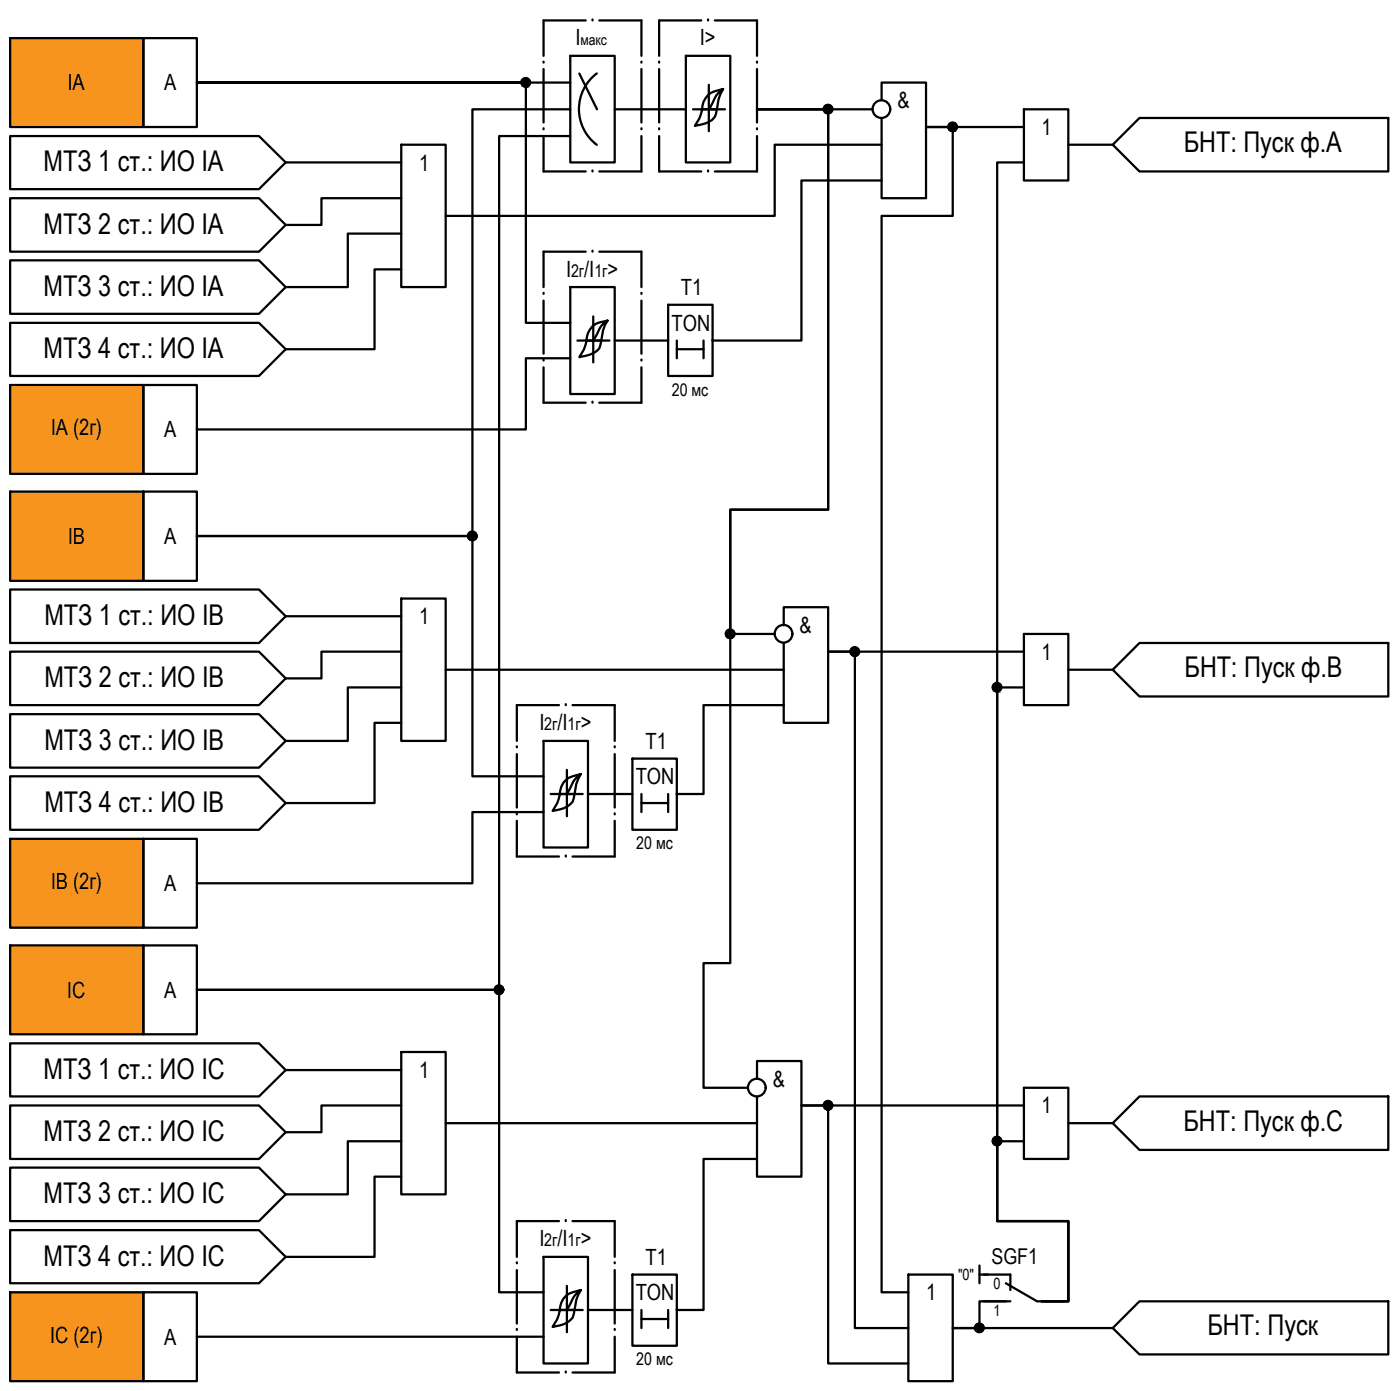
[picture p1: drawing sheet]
<svg xmlns="http://www.w3.org/2000/svg" width="157mm" height="156mm" viewBox="0 0 157 156" stroke-linecap="round" stroke-linejoin="round" font-family="sans-serif">
<g fill="none" stroke="#000" stroke-width=".25">
<path d="M61.1 14.5h.1M61.1 7h.1M61.1 7.8v6M61.1 15.3v4h4.8M65.9 2.3h-4.8v4M66.6 2.3h.1M66.6 19.3h.1M67.4 2.3h4.7v4M72.1 14.5h.1M72.1 7h.1M72.1 7.8v6M72.1 15.3v4h-4.7"/>
<path d="M74.1 14.5h.1M74.1 7h.1M74.1 7.8v6M74.1 15.3v4h4.8M78.9 2.3h-4.8v4M79.6 2.3h.1M79.6 19.3h.1M80.4 2.3h4.7v4M85.1 14.5h.1M85.1 7h.1M85.1 7.8v6M85.1 15.3v4h-4.7"/>
<path d="M61.1 33h.1M61.1 33.8v6M65.9 28.3h-4.8v4M66.6 28.3h.1M67.4 28.3h4.7v4M72.1 33h.1M72.1 33.8v6M61.1 40.5h.1M61.1 41.3v4h4.8M66.6 45.3h.1M72.1 40.5h.1M72.1 41.3v4h-4.7"/>
<path d="M62.9 79.3h-4.8v4M63.6 79.3h.1M64.4 79.3h4.7v4M58.1 91.5h.1M58.1 84h.1M58.1 84.8v6M58.1 92.3v4h4.8M63.6 96.3h.1M69.1 91.5h.1M69.1 84h.1M69.1 84.8v6M69.1 92.3v4h-4.7"/>
<path d="M62.9 137.3h-4.8v4M63.6 137.3h.1M64.4 137.3h4.7v4M58.1 149.5h.1M58.1 142h.1M58.1 142.8v6M58.1 150.3v4h4.8M63.6 154.3h.1M69.1 149.5h.1M69.1 142h.1M69.1 142.8v6M69.1 150.3v4h-4.7"/>
<path d="M110.6 143.3h3v1.7M110.6 146.3h3M113.1 144.2l3.5 2.1h3"/>
</g>
<!-- layer: 0 -->
<g fill="#000" stroke="#000" stroke-width=".11">
<path d="M59 9.7h.3zM59.1 8.8h.1zM92.8 11.9h.7zM93 12.8h.3zM93 11.8h.2zM107 14.7h.3zM107.1 13.8h.1zM53 59.8h.2zM81.7 71.6h.8zM82 71.8h.3zM82.1 70.8l.1-.1zM95.8 73.6h.7z"/>
<path d="M95.8 72.9h.7zM96 73.8h.3zM96.1 72.8h.1zM112 77.7h.3zM112.1 76.8h.1zM56 111.8h.3zM56 110.8h.2zM93 124.8h.3zM93 123.8h.2zM112 128.7h.3zM112.1 127.8h.1zM109.9 149.7h.5z"/>
<path d="M109.9 148.8h.5zM110 149.7h.2zM110.1 148.8h.1z"/>
<path d="M59 9.7l.2 .1zM59.1 9.8h.1z"/>
<path d="M59.1 8.8h.2zM59 8.8h.3z"/>
<path d="M59 8.8h.3zM59 8.8h.3z"/>
<path d="M59 8.8h.3zM58.9 8.8h.4z"/>
<path d="M59 9.7h.3zM59 9.7h.3z"/>
<path d="M58.9 8.8l.5 .1zM58.9 8.8l.5 .1z"/>
<path d="M58.9 9.7h.4zM58.9 9.7h.4z"/>
<path d="M58.9 8.9h.5zM58.8 8.9h.6z"/>
<path d="M58.9 9.7h.5zM58.9 9.7h.4z"/>
<path d="M58.8 8.9h.7zM58.8 8.9h.7z"/>
<path d="M58.8 9.7h.6zM58.8 9.7h.6z"/>
<path d="M58.8 8.9h.7zM58.8 8.9h.7z"/>
<path d="M58.8 8.9l.7 .1zM58.8 8.9l.7 .1z"/>
<path d="M58.8 9.6l.7 .1zM58.8 9.6l.7 .1z"/>
<path d="M58.8 9.7h.7zM58.8 9.7h.6z"/>
<path d="M58.8 9h.8zM58.7 9h.9z"/>
<path d="M58.8 9.6h.7zM58.8 9.6h.7z"/>
<path d="M58.7 9h.9zM58.7 9h.9z"/>
<path d="M58.7 9l.9 .1zM58.7 9l.9 .1z"/>
<path d="M58.7 9.5h.9zM58.7 9.5h.9z"/>
<path d="M58.7 9.5h.9zM58.7 9.5l.8 .1z"/>
<path d="M58.7 9.1l.9 .1v-.1zM58.7 9.1l.9 .1h-.9z"/>
<path d="M58.7 9.2h.9zM58.7 9.2h.9z"/>
<path d="M58.6 9.2h1zM58.6 9.2h1z"/>
<path d="M58.6 9.4h1zM58.6 9.4h1z"/>
<path d="M58.7 9.4l.9 .1zM58.7 9.4l.9 .1z"/>
<path d="M58.7 9.5h.9zM58.7 9.5h.9z"/>
<path d="M58.6 9.2l1 .1zM58.6 9.2l1 .1z"/>
<path d="M58.6 9.3h1zM58.6 9.3h1z"/>
<path d="M58.6 9.3h1zM58.6 9.3l1 .1z"/>
<path d="M93 12.8h.2zM93 12.8h.2z"/>
<path d="M93 11.8h.3zM93 11.8h.3z"/>
<path d="M93 11.8h.3zM93 11.8h.3z"/>
<path d="M93 11.8h.3zM92.9 11.8h.4z"/>
<path d="M93 12.8h.3zM93 12.8h.3z"/>
<path d="M92.9 11.8h.5zM92.9 11.8h.5z"/>
<path d="M92.9 12.7h.4zM92.9 12.7l.4 .1z"/>
<path d="M92.9 11.8l.5 .1zM92.9 11.8l.5 .1z"/>
<path d="M92.9 12.7h.5zM92.9 12.7h.4z"/>
<path d="M92.8 11.9h.7zM92.8 11.9h.7z"/>
<path d="M92.8 12.7h.6zM92.8 12.7h.6z"/>
<path d="M92.8 11.9h.7zM92.8 11.9h.7zM92.7 11.9h.8z"/>
<path d="M92.8 12.7h.7zM92.8 12.7h.6z"/>
<path d="M92.7 11.9l.9 .1zM92.7 11.9l.9 .1z"/>
<path d="M92.7 12.6h.8zM92.7 12.6h.8z"/>
<path d="M92.8 12.6h.7zM92.8 12.6l.7 .1z"/>
<path d="M92.7 12h.9zM92.7 12h.9z"/>
<path d="M92.7 12l.9 .1zM92.7 12l.9 .1z"/>
<path d="M92.7 12.5h.9zM92.7 12.5h.9z"/>
<path d="M92.7 12.5h.9zM92.7 12.5l.8 .1z"/>
<path d="M92.7 12.1h.9zM92.7 12.1h.9z"/>
<path d="M92.7 12.1l.9 .1zM92.7 12.1l.9 .1z"/>
<path d="M92.7 12.4l.9 .1zM92.7 12.4l.9 .1z"/>
<path d="M92.7 12.5h.9zM92.7 12.5h.9z"/>
<path d="M92.6 12.2h1zM92.6 12.2h1h-1z"/>
<path d="M92.6 12.2l1 .1zM92.6 12.2l1 .1z"/>
<path d="M92.6 12.3h1zM92.6 12.3h1z"/>
<path d="M92.6 12.3l1 .1zM92.6 12.3l1 .1z"/>
<path d="M92.6 12.4h1zM92.6 12.4h1z"/>
<path d="M107 14.7l.2 .1zM107.1 14.8h.1z"/>
<path d="M107.1 13.8h.2zM107 13.8h.3z"/>
<path d="M107 13.8h.3zM107 13.8h.3z"/>
<path d="M107 13.8h.4zM106.9 13.8h.5z"/>
<path d="M106.9 13.8l.5 .1zM106.9 13.8l.5 .1z"/>
<path d="M106.9 14.7h.5zM106.9 14.7h.4zM107 14.7h.3z"/>
<path d="M106.9 13.9h.5zM106.8 13.9h.6z"/>
<path d="M106.9 14.7h.5zM106.9 14.7h.5z"/>
<path d="M106.8 13.9h.6zM106.8 13.9h.6z"/>
<path d="M106.8 13.9h.7zM106.8 13.9h.7z"/>
<path d="M106.8 14.7h.6zM106.8 14.7h.6z"/>
<path d="M106.8 14.7h.6zM106.8 14.7h.6z"/>
<path d="M106.8 13.9l.7 .1zM106.8 13.9l.7 .1z"/>
<path d="M106.8 14.6h.7zM106.8 14.6l.6 .1z"/>
<path d="M106.7 14h.9zM106.7 14h.9z"/>
<path d="M106.7 14.6h.8zM106.7 14.6h.8z"/>
<path d="M106.7 14l.9 .1zM106.7 14l.9 .1z"/>
<path d="M106.7 14.1h.9zM106.7 14.1h.9z"/>
<path d="M106.7 14.5h.9zM106.7 14.5h.9z"/>
<path d="M106.7 14.5h.9zM106.7 14.5l.8 .1z"/>
<path d="M106.7 14.1h.9zM106.7 14.1h.9z"/>
<path d="M106.6 14.1l1 .1zM106.6 14.1l1 .1z"/>
<path d="M106.6 14.2h1zM106.6 14.2h1z"/>
<path d="M106.6 14.2l1.1 .1zM106.6 14.2l1.1 .1z"/>
<path d="M106.6 14.3l1 .1zM106.6 14.3l1 .1z"/>
<path d="M106.6 14.4h1zM106.6 14.4h1z"/>
<path d="M106.6 14.4h1zM106.6 14.4h1z"/>
<path d="M106.7 14.4h.9zM106.7 14.4l.9 .1z"/>
<path d="M106.6 14.3h1.1zM106.6 14.3h1z"/>
<path d="M53 59.8h.3zM53 59.8h.3z"/>
<path d="M53 59.8h.3zM53 59.8h.3z"/>
<path d="M53 59.8h.3zM53 59.8h.3z"/>
<path d="M52.9 59.8h.5zM52.9 59.8h.5z"/>
<path d="M52.9 59.8l.5 .1zM52.9 59.8l.5 .1z"/>
<path d="M52.8 59.9h.7zM52.8 59.9h.7z"/>
<path d="M52.8 59.9h.7zM52.8 59.9h.7z"/>
<path d="M52.8 59.9l.7 .1zM52.8 59.9l.7 .1z"/>
<path d="M52.7 60h.8zM52.7 60h.8z"/>
<path d="M52.7 60h.9zM52.7 60h.9z"/>
<path d="M53 60.8h.2zM53 60.8h.2zM53 60.8h.3z"/>
<path d="M53 60.8h.3zM53 60.8h.3z"/>
<path d="M52.9 60.7h.4zM52.9 60.7l.4 .1z"/>
<path d="M52.9 60.7h.5zM52.9 60.7h.4z"/>
<path d="M52.8 60.7h.6zM52.8 60.7h.6z"/>
<path d="M52.8 60.6h.7zM52.8 60.6h.7z"/>
<path d="M52.8 60.6h.7zM52.8 60.6l.6 .1z"/>
<path d="M52.7 60.6h.8zM52.7 60.6h.8z"/>
<path d="M52.7 60.5h.8zM52.7 60.5l.8 .1z"/>
<path d="M52.7 60l.9 .1zM52.7 60l.9 .1z"/>
<path d="M52.7 60.1h.9zM52.7 60.1h.9z"/>
<path d="M52.7 60.1l.9 .1zM52.7 60.1l.9 .1z"/>
<path d="M52.7 60.4l.9 .1zM52.7 60.4l.9 .1z"/>
<path d="M52.7 60.5h.9zM52.7 60.5h.9z"/>
<path d="M52.7 60.5h.9zM52.7 60.5h.8z"/>
<path d="M52.7 60.2h.9zM52.7 60.2h.9z"/>
<path d="M52.6 60.2l1 .1zM52.6 60.2l1 .1z"/>
<path d="M52.6 60.3h1zM52.6 60.3h1h-1z"/>
<path d="M52.6 60.3l1 .1zM52.6 60.3l1 .1z"/>
<path d="M52.7 60.4h.9zM52.7 60.4h.9z"/>
<path d="M82.1 70.8h.2zM82 70.8h.3z"/>
<path d="M82.1 71.8h.1zM82 71.8h.2z"/>
<path d="M82 70.8h.3zM82 70.8h.3z"/>
<path d="M82 70.8h.3zM82 70.8h.3z"/>
<path d="M82 71.7h.3zM82 71.7l.3 .1z"/>
<path d="M81.9 70.8h.5zM81.9 70.8h.5z"/>
<path d="M81.9 71.7h.4zM81.9 71.7h.4z"/>
<path d="M81.9 70.8l.5 .1zM81.9 70.8l.5 .1z"/>
<path d="M81.9 71.7h.5zM81.9 71.7h.4z"/>
<path d="M81.8 70.9h.7zM81.8 70.9h.7z"/>
<path d="M81.8 71.7h.6zM81.8 71.7h.6z"/>
<path d="M81.8 70.9h.7zM81.8 70.9h.7z"/>
<path d="M81.8 71.6h.7zM81.8 71.6l.6 .1z"/>
<path d="M81.8 70.9l.7 .1zM81.8 70.9l.7 .1z"/>
<path d="M81.7 71h.8zM81.7 71h.8z"/>
<path d="M81.8 71.6h.7zM81.8 71.6h.7z"/>
<path d="M81.7 71h.9zM81.7 71h.9z"/>
<path d="M81.7 71.6h.8zM81.7 71.6h.8zM81.7 71.6h.8z"/>
<path d="M81.7 71l.9 .1zM81.7 71.1h.9z"/>
<path d="M81.7 71.1h.9zM81.7 71.1h.9z"/>
<path d="M81.7 71.1l.9 .1zM81.7 71.1l.9 .1z"/>
<path d="M81.7 71.4l.9 .1zM81.7 71.4l.9 .1z"/>
<path d="M81.7 71.5h.9zM81.7 71.5h.9z"/>
<path d="M81.7 71.5h.9zM81.7 71.5l.8 .1z"/>
<path d="M81.7 71.2h.9zM81.7 71.2h.9z"/>
<path d="M81.6 71.2l1 .1zM81.6 71.2l1 .1z"/>
<path d="M81.6 71.3h1zM81.6 71.3h1z"/>
<path d="M81.6 71.3h1zM81.6 71.3h1z"/>
<path d="M81.7 71.3l.9 .1v-.1zM81.7 71.3l.9 .1h-.9z"/>
<path d="M96 73.8h.2zM96.1 73.8h.1z"/>
<path d="M96.1 72.8h.2zM96 72.8h.3z"/>
<path d="M96 72.8h.3zM96 72.8h.3z"/>
<path d="M96 72.8h.3zM96 72.8h.3z"/>
<path d="M96 73.8h.3zM96 73.8h.3z"/>
<path d="M95.9 72.8h.5zM95.9 72.8h.5z"/>
<path d="M95.9 73.7h.4zM95.9 73.7l.4 .1z"/>
<path d="M95.9 72.8l.5 .1zM95.9 72.8l.5 .1z"/>
<path d="M95.9 73.7h.5zM95.9 73.7h.4z"/>
<path d="M95.8 72.9h.7zM95.8 72.9h.7zM95.8 72.9h.7z"/>
<path d="M95.8 73.7h.6zM95.8 73.7h.6z"/>
<path d="M95.8 72.9l.7 .1zM95.8 72.9l.7 .1z"/>
<path d="M95.8 73.6h.7zM95.8 73.6l.6 .1z"/>
<path d="M95.8 73h.8zM95.8 73h.8z"/>
<path d="M95.8 73.6h.7zM95.8 73.6h.7zM95.8 73.6h.7z"/>
<path d="M95.7 73h.9zM95.7 73h.9z"/>
<path d="M95.7 73l.9 .1zM95.7 73l.9 .1z"/>
<path d="M95.7 73.5h.9zM95.7 73.5h.9z"/>
<path d="M95.7 73.5h.9zM95.7 73.5l.8 .1z"/>
<path d="M95.7 73.1h.9zM95.7 73.1h.9z"/>
<path d="M95.7 73.1l.9 .1zM95.6 73.2h1z"/>
<path d="M95.6 73.2h1zM95.6 73.2h1z"/>
<path d="M95.6 73.4h1zM95.6 73.4h1z"/>
<path d="M95.7 73.4l.9 .1zM95.7 73.4l.9 .1z"/>
<path d="M95.7 73.5h.9zM95.7 73.5h.9z"/>
<path d="M95.6 73.2h1zM95.6 73.2h1z"/>
<path d="M95.6 73.2l1 .1v-.1zM95.6 73.2l1 .1h-1z"/>
<path d="M95.6 73.3h1zM95.6 73.3l1 .1z"/>
<path d="M112 77.7l.2 .1zM112.1 77.8h.1z"/>
<path d="M112.1 76.8h.2zM112 76.8h.3z"/>
<path d="M112 76.8h.3zM112 76.8h.3z"/>
<path d="M112 76.8h.3zM111.9 76.8h.4z"/>
<path d="M112 77.7h.3zM112 77.7h.3z"/>
<path d="M111.9 76.8h.5zM111.9 76.8h.5z"/>
<path d="M111.9 77.7h.4zM111.9 77.7h.4z"/>
<path d="M111.9 76.8h.5zM111.8 76.8h.6z"/>
<path d="M111.9 77.7h.5zM111.9 77.7h.4z"/>
<path d="M111.8 76.8l.6 .1zM111.8 76.8l.6 .1z"/>
<path d="M111.8 76.9h.7zM111.8 76.9h.7z"/>
<path d="M111.8 77.6l.6 .1zM111.8 77.6l.6 .1z"/>
<path d="M111.8 77.7h.6zM111.8 77.7h.6z"/>
<path d="M111.8 76.9l.7 .1zM111.8 76.9l.7 .1z"/>
<path d="M111.8 77.6h.7zM111.8 77.6h.6z"/>
<path d="M111.8 77h.8zM111.8 77h.8z"/>
<path d="M111.8 77.6h.7zM111.8 77.6h.7z"/>
<path d="M111.7 77l.9 .1zM111.7 77l.9 .1z"/>
<path d="M111.7 77.1h.9zM111.7 77.1h.9z"/>
<path d="M111.7 77.5h.9zM111.7 77.5h.9z"/>
<path d="M111.7 77.5h.9zM111.7 77.5l.8 .1z"/>
<path d="M111.7 77.1h.9zM111.7 77.1h.9z"/>
<path d="M111.7 77.1l.9 .1zM111.7 77.1l.9 .1z"/>
<path d="M111.6 77.2h1zM111.6 77.2h1z"/>
<path d="M111.6 77.4h1zM111.6 77.4h1z"/>
<path d="M111.7 77.4h.9zM111.7 77.4h.9z"/>
<path d="M111.7 77.4h.9zM111.7 77.4l.9 .1z"/>
<path d="M111.6 77.2l1 .1zM111.6 77.2l1 .1z"/>
<path d="M111.6 77.3h1zM111.6 77.3h1z"/>
<path d="M111.6 77.3h1zM111.6 77.3l1 .1z"/>
<path d="M56 110.8h.3zM56 110.8h.3z"/>
<path d="M56 111.8h.2zM56 111.8h.2z"/>
<path d="M56 110.8h.3zM56 110.8h.3z"/>
<path d="M56 110.8h.3zM55.9 110.8h.4z"/>
<path d="M56 111.7h.3zM56 111.7l.3 .1z"/>
<path d="M55.9 110.8h.5zM55.9 110.8h.5z"/>
<path d="M55.9 111.7h.4zM55.9 111.7h.4z"/>
<path d="M55.9 110.8h.5zM55.8 110.8h.6z"/>
<path d="M55.9 111.7h.5zM55.9 111.7h.4z"/>
<path d="M55.8 110.8l.7 .1zM55.8 110.8l.7 .1z"/>
<path d="M55.8 111.7h.6zM55.8 111.7h.6z"/>
<path d="M55.8 110.9h.7zM55.8 110.9h.7z"/>
<path d="M55.8 111.6h.7zM55.8 111.6l.6 .1z"/>
<path d="M55.8 110.9l.7 .1zM55.8 110.9l.7 .1z"/>
<path d="M55.8 111h.8zM55.8 111h.8z"/>
<path d="M55.8 111.6h.7zM55.8 111.6h.7z"/>
<path d="M55.8 111.6h.7zM55.8 111.6h.7z"/>
<path d="M55.7 111l.9 .1zM55.7 111l.9 .1z"/>
<path d="M55.7 111.1h.9zM55.7 111.1h.9z"/>
<path d="M55.7 111.5h.9zM55.7 111.5h.9z"/>
<path d="M55.7 111.5h.9zM55.7 111.5l.8 .1z"/>
<path d="M55.7 111.1h.9zM55.7 111.1h.9z"/>
<path d="M55.7 111.1l.9 .1zM55.7 111.1l.9 .1z"/>
<path d="M55.7 111.4h.9zM55.7 111.4h.9z"/>
<path d="M55.7 111.4h.9zM55.7 111.4l.9 .1z"/>
<path d="M55.6 111.2h1zM55.6 111.2h1z"/>
<path d="M55.6 111.2l1 .1zM55.6 111.2l1 .1z"/>
<path d="M55.6 111.3h1zM55.6 111.3h1z"/>
<path d="M55.6 111.3h1zM55.6 111.3h1z"/>
<path d="M55.6 111.3h1zM55.6 111.3l1 .1z"/>
<path d="M93 123.8h.3zM93 123.8h.3z"/>
<path d="M93 124.8h.2zM93 124.8h.2z"/>
<path d="M93 123.8h.3zM93 123.8h.3z"/>
<path d="M93 123.8h.3zM92.9 123.8h.4z"/>
<path d="M93 124.7h.3zM93 124.7l.3 .1z"/>
<path d="M92.9 123.8h.5zM92.9 123.8h.5z"/>
<path d="M92.9 124.7h.4zM92.9 124.7h.4z"/>
<path d="M92.9 123.8h.5zM92.8 123.8h.6z"/>
<path d="M92.9 124.7h.5zM92.9 124.7h.4z"/>
<path d="M92.8 123.8l.7 .1zM92.8 123.8l.7 .1z"/>
<path d="M92.8 124.7h.6zM92.8 124.7h.6z"/>
<path d="M92.8 123.9h.7zM92.8 123.9h.7z"/>
<path d="M92.8 124.6h.7zM92.8 124.6l.6 .1z"/>
<path d="M92.8 123.9l.7 .1zM92.8 123.9l.7 .1z"/>
<path d="M92.7 124h.9zM92.7 124h.9z"/>
<path d="M92.7 124.6h.8zM92.7 124.6h.8z"/>
<path d="M92.8 124.6h.7zM92.8 124.6h.7z"/>
<path d="M92.7 124h.9zM92.7 124h.9z"/>
<path d="M92.7 124l.9 .1zM92.7 124l.9 .1z"/>
<path d="M92.7 124.5h.9zM92.7 124.5l.8 .1z"/>
<path d="M92.7 124.1h.9zM92.7 124.1h.9z"/>
<path d="M92.7 124.1l.9 .1zM92.7 124.1l.9 .1z"/>
<path d="M92.7 124.4h.9zM92.7 124.4h.9z"/>
<path d="M92.7 124.4l.9 .1v-.1zM92.7 124.4l.9 .1h-.9zM92.7 124.5h.9zM92.7 124.5h.9z"/>
<path d="M92.6 124.2h1zM92.6 124.2h1z"/>
<path d="M92.6 124.2l1 .1zM92.6 124.2l1 .1z"/>
<path d="M92.6 124.3h1zM92.6 124.3h1z"/>
<path d="M92.6 124.3h1zM92.6 124.3h1z"/>
<path d="M92.6 124.3h1zM92.6 124.3l1 .1z"/>
<path d="M112 128.7h.2zM112.1 128.7h.1z"/>
<path d="M112.1 127.8h.2zM112 127.8h.3z"/>
<path d="M112 127.8h.3zM112 127.8h.3z"/>
<path d="M112 127.8h.3zM112 127.8h.3z"/>
<path d="M112 128.7h.3zM112 128.7h.3z"/>
<path d="M111.9 127.8h.5zM111.9 127.8h.5z"/>
<path d="M111.9 128.7h.4zM111.9 128.7h.4z"/>
<path d="M111.9 127.8l.5 .1zM111.9 127.8l.5 .1z"/>
<path d="M111.9 128.7h.5zM111.9 128.7h.4z"/>
<path d="M111.8 127.9h.6zM111.8 127.9h.6z"/>
<path d="M111.8 127.9h.7zM111.8 127.9h.7z"/>
<path d="M111.8 128.6l.6 .1zM111.8 128.6l.6 .1z"/>
<path d="M111.8 128.7h.6zM111.8 128.7h.6z"/>
<path d="M111.8 127.9h.7zM111.8 127.9h.7z"/>
<path d="M111.8 128.6h.7zM111.8 128.6h.6z"/>
<path d="M111.8 127.9l.8 .1zM111.8 127.9l.8 .1z"/>
<path d="M111.8 128.6h.7zM111.8 128.6h.7z"/>
<path d="M111.7 128h.9zM111.7 128h.9z"/>
<path d="M111.7 128l.9 .1zM111.7 128l.9 .1z"/>
<path d="M111.7 128.5h.9zM111.7 128.5h.9z"/>
<path d="M111.7 128.5h.9zM111.7 128.5l.8 .1z"/>
<path d="M111.7 128.1h.9zM111.7 128.1h.9z"/>
<path d="M111.7 128.1l.9 .1zM111.7 128.1l.9 .1z"/>
<path d="M111.6 128.2h1zM111.6 128.2h1z"/>
<path d="M111.6 128.4h1zM111.6 128.4h1z"/>
<path d="M111.7 128.4h.9zM111.7 128.4h.9z"/>
<path d="M111.7 128.4h.9zM111.7 128.4l.9 .1z"/>
<path d="M111.6 128.2l1 .1v-.1zM111.6 128.2l1 .1h-1z"/>
<path d="M111.6 128.3h1zM111.6 128.3h1z"/>
<path d="M111.6 128.3h1zM111.6 128.3l1 .1z"/>
<path d="M110 149.7h.2zM110.1 149.7h.1z"/>
<path d="M110.1 148.8h.1zM110 148.8h.2z"/>
<path d="M110 148.8h.3zM110 148.8h.3z"/>
<path d="M110 148.8h.4zM110 148.8h.4zM109.9 148.8h.5z"/>
<path d="M110 149.7h.3zM110 149.7h.2z"/>
<path d="M109.9 148.8l.5 .1zM109.9 148.8l.5 .1z"/>
<path d="M109.9 149.7h.5zM109.9 149.7h.4z"/>
<path d="M109.9 148.9h.5zM109.9 148.9h.5z"/>
<path d="M109.9 149.7h.5zM109.9 149.7h.5zM109.9 149.7h.5z"/>
<path d="M109.8 148.9h.7zM109.8 148.9h.7z"/>
<path d="M109.8 149.7h.6zM109.8 149.7h.6z"/>
<path d="M109.8 148.9h.7zM109.8 148.9h.7z"/>
<path d="M109.8 149.6h.7zM109.8 149.6l.6 .1z"/>
<path d="M109.7 148.9l.9 .1zM109.7 148.9l.9 .1z"/>
<path d="M109.7 149.6h.8zM109.7 149.6h.8z"/>
<path d="M109.7 149h.9zM109.7 149h.9z"/>
<path d="M109.7 149l.9 .1zM109.7 149l.9 .1z"/>
<path d="M109.7 149.5h.9zM109.7 149.5h.9z"/>
<path d="M109.7 149.5h.9zM109.7 149.5l.8 .1z"/>
<path d="M109.7 149.1h.9zM109.7 149.1h.9z"/>
<path d="M109.6 149.1l1 .1zM109.6 149.1l1 .1z"/>
<path d="M109.6 149.2h1zM109.6 149.2h1z"/>
<path d="M109.6 149.2l1 .1v-.1zM109.6 149.2l1 .1h-1z"/>
<path d="M109.6 149.3h1zM109.6 149.3h1z"/>
<path d="M109.6 149.3l1 .1zM109.6 149.3l1 .1z"/>
<path d="M109.6 149.4h1zM109.6 149.4h1z"/>
<path d="M109.6 149.4h1zM109.6 149.4h1z"/>
<path d="M109.7 149.4h.9zM109.7 149.4l.9 .1z"/>
</g>
<g fill="none" stroke="#000" stroke-width=".25">
<path d="M1.1 4.3h15v10h-15zM1.1 15.3h28l3 3-3 3h-28zM16.1 4.3h6v10h-6zM32.1 18.3h13M45.1 16.3h5v16h-5zM64.1 9.3h-42h37v27h5M64.1 12.3h-11v48h-31h31v27h8M64.1 15.3h-8v96h-34h34v34h5M64.1 6.3h5v12h-5zM65.1 8.3l2 4M67.1 8.3a5 5 0 0 0 0 8M69.1 12.3h8"/>
<path d="M77.1 6.3h5v12h-5zM78.9 12.3h2.6M79.7 9.5v5.2M81.3 10a6.1 6.1 0 0 0-.8 2.8 1.75 1.75 0 0 1-1.6 1.2l-.8 .1a4 4 0 0 0 .9-2.2 2.1 2.1 0 0 1 1.4-1.6l.9-.3a3 3 0 0 0-1.2 1.7l-.3 .6h-1.9M85.1 12.3h8v45h-11v14h5M85.1 12.3h8v45h-11v51h-3v14h5M85.1 12.3h13M99.1 11.3v-2h5v13h-5v-9M99.1 16.3h-12v8h-37M115.1 14.3h-11h3v10h-8v121h3M115.1 18.3h-3v119h8v9h-3M115.1 12.3h5v8h-5z"/>
<path d="M120.1 16.3h5M125.1 16.3l3-3h28v6h-28zM1.1 22.3h28l3 3-3 3h-28zM1.1 29.3h28l3 3-3 3h-28zM45.1 22.3h-9v3h-4M45.1 26.3h-6v6h-7M45.1 30.3h-3v9h-10l-3-3h-28v6h28l3-3M64.1 32.3h5v12h-5zM66 38.3h2.5M66.7 35.6v5.1M68.3 36a5.7 5.7 0 0 0-.8 2.8 1.75 1.75 0 0 1-1.5 1.2l-.9 .1a4 4 0 0 0 .9-2.2 2.1 2.1 0 0 1 1.4-1.7l.9-.2a2.72 2.72 0 0 0-1.2 1.6l-.4 .7h-1.8M69.1 38.3h6"/>
<path d="M75.1 34.3h5v8h-5zM76.1 38.3v2M76.1 39.3h3M79.1 38.3v2M80.1 38.3h.1M99.1 20.3h-9v18h-10M1.1 43.3h15v10h-15zM1.1 55.3h15v10h-15zM16.1 43.3h6v10h-6zM16.1 55.3h6v10h-6zM64.1 40.3h-5v8h-37M1.1 66.3h28l3 3-3 3h-28z"/>
<path d="M1.1 73.2h28l3 3.1-3 3h-28zM32.1 69.3h13M45.1 67.3h5v16h-5zM45.1 73.2h-9v3.1h-4M45.1 77.3h-6v6h-7M50.1 75.3h38M88.1 70.3v-2h5v12.9h-5v-8.9M88.1 79.3h-9v9.9h-3M115.1 73.2h-22h3v76.1h6M115.1 77.3h-3v60h8v9h-3M115.1 71.3h5v8h-5zM120.1 75.3h5"/>
<path d="M125.1 75.3l3-3h28v6h-28zM1.1 94.3h15v10h-15zM1.1 80.3h28l3 3-3 3h-28zM16.1 94.3h6v10h-6zM45.1 81.2h-3v9.1h-10l-3-3h-28v6h28l3-3M61.1 83.3h5v12h-5zM61.1 91.3h-8v8h-31M62.9 89.2h2.6M63.8 86.5v5.2M65.3 87a5.7 5.7 0 0 0-.8 2.8 1.86 1.86 0 0 1-1.6 1.2l-.8 .2a4 4 0 0 0 .9-2.3 1.96 1.96 0 0 1 1.4-1.6l.9-.3a3 3 0 0 0-1.2 1.7l-.3 .5h-1.9M66.1 89.2h5M71.1 85.3h5v8h-5z"/>
<path d="M72.1 89.2v2.1M72.1 90.3h3M75.1 89.2v2.1M76.1 89.2h.1M1.1 106.3h15v10h-15zM1.1 117.3h28l3 3-3 2.9h-28zM16.1 106.3h6v10h-6zM45.1 118.2h5v16h-5zM1.1 124.3h28l3 3-3 3h-28zM1.1 131.2h28l3 3-3 3.1h-28zM32.1 120.3h13M45.1 124.3h-9v3h-4"/>
<path d="M45.1 128.3h-6v5.9h-7M45.1 132.3h-3v9h-10l-3-3h-28v5.9h28l3-2.9M50.1 126.2h35M85.1 121.3v-2h5v13h-5v-9.1M85.1 130.3h-6v16.9h-3M115.1 124.3h-25h3v29h9M115.1 128.3h-3v9h8v9h-3M115.1 122.3h5v8h-5zM120.1 126.2h5M125.1 126.2l3-3h28v6.1h-28zM1.1 145.3h15v9.9h-15zM16.1 145.3h6v9.9h-6z"/>
<path d="M22.1 150.3h39M61.1 141.3h5v12h-5zM62.9 147.2h2.6M63.8 144.5v5.2M65.3 145a5.7 5.7 0 0 0-.8 2.8 1.86 1.86 0 0 1-1.6 1.2l-.8 .2a4 4 0 0 0 .9-2.3 1.96 1.96 0 0 1 1.4-1.6l.9-.3a3 3 0 0 0-1.2 1.7l-.3 .5h-1.9M66.1 147.2h5M71.1 143.3h5v8h-5zM72.1 147.2v2.1M72.1 148.3h3M75.1 147.2v2.1M76.1 147.2h.1M102.1 143.3h5v11.9h-5z"/>
<path d="M110.1 142.3v1.9M110.1 143.3h1M113.1 146.3h-3v3h-3h18M125.1 149.3l3-3h28v5.9h-28z"/>
<circle cx="59.1" cy="9.3" r=".49"/>
<circle cx="93.1" cy="12.3" r=".49"/>
<circle cx="99.1" cy="12.3" r=".99"/>
<circle cx="107.1" cy="14.3" r=".49"/>
<circle cx="53.1" cy="60.2" r=".49"/>
<circle cx="82.1" cy="71.2" r=".49"/>
<circle cx="88.1" cy="71.2" r=".99"/>
<circle cx="96.1" cy="73.2" r=".49"/>
<circle cx="112.1" cy="77.2" r=".49"/>
<circle cx="56.1" cy="111.2" r=".49"/>
<circle cx="85.1" cy="122.2" r=".99"/>
<circle cx="93.1" cy="124.2" r=".49"/>
<circle cx="112.1" cy="128.3" r=".49"/>
<circle cx="110.1" cy="149.3" r=".49"/>
</g>
<g fill="#f7941d" stroke="#f7941d" stroke-width=".11">
<path d="M1.1 4.3l15 10v-10zM1.1 4.3l15 10h-15z"/>
<path d="M1.1 43.3l15 10v-10zM1.1 43.3l15 10h-15z"/>
<path d="M1.1 55.3l15 10v-10zM1.1 55.3l15 10h-15z"/>
<path d="M1.1 94.3l15 10v-10zM1.1 94.3l15 10h-15z"/>
<path d="M1.1 106.3l15 10v-10zM1.1 106.3l15 10h-15z"/>
<path d="M1.1 145.3l15 9.9v-9.9zM1.1 145.3l15 9.9h-15z"/>
</g>
<g font-size="3.2">
<text x="133.1" y="17.1">БНТ: Пуск ф.А</text>
<text x="4.9" y="19.3">МТЗ 1 ст.: ИО IА</text>
<text x="4.9" y="26.3">МТЗ 2 ст.: ИО IА</text>
<text x="4.9" y="33.2">МТЗ 3 ст.: ИО IА</text>
<text x="4.9" y="40.3">МТЗ 4 ст.: ИО IА</text>
<text x="5" y="70.2">МТЗ 1 ст.: ИО IB</text>
<text x="5" y="77.2">МТЗ 2 ст.: ИО IB</text>
<text x="133.2" y="76.1">БНТ: Пуск ф.В</text>
<text x="5" y="84.3">МТЗ 3 ст.: ИО IB</text>
<text x="5" y="91.2">МТЗ 4 ст.: ИО IB</text>
<text x="4.9" y="121.3">МТЗ 1 ст.: ИО IC</text>
<text x="4.9" y="128.2">МТЗ 2 ст.: ИО IC</text>
<text x="133.1" y="127.1">БНТ: Пуск ф.С</text>
<text x="4.9" y="135.2">МТЗ 3 ст.: ИО IC</text>
<text x="4.9" y="142.3">МТЗ 4 ст.: ИО IC</text>
<text x="135.8" y="150.1">БНТ: Пуск</text>
</g>
<g font-size="2.5">
<text x="64.7" y="5.1">I</text>
<text x="78.7" y="5.1">I&gt;</text>
<text x="7.6" y="10.2">IA</text>
<text x="18.5" y="10.2">А</text>
<text x="100.9" y="12.2">&amp;</text>
<text x="117.1" y="15.2">1</text>
<text x="47.2" y="19.2">1</text>
<text x="63.7" y="31.1">I /I &gt;</text>
<text x="76.6" y="33.2">T1</text>
<text x="75.5" y="37.2">TON</text>
<text x="5.7" y="48.9">IA (2г)</text>
<text x="18.5" y="49.2">А</text>
<text x="7.6" y="61.2">IB</text>
<text x="18.5" y="61.2">А</text>
<text x="47.2" y="70.2">1</text>
<text x="89.9" y="71.2">&amp;</text>
<text x="117.1" y="74.2">1</text>
<text x="60.7" y="82.1">I /I &gt;</text>
<text x="71.5" y="88.1">TON</text>
<text x="72.6" y="84.2">T1</text>
<text x="5.7" y="99.9">IB (2г)</text>
<text x="18.5" y="100.2">А</text>
<text x="7.5" y="112.2">IC</text>
<text x="18.5" y="112.2">А</text>
<text x="47.2" y="121.2">1</text>
<text x="86.9" y="122.1">&amp;</text>
<text x="117.1" y="125.1">1</text>
<text x="60.7" y="140.1">I /I &gt;</text>
<text x="72.6" y="142.2">T1</text>
<text x="71.5" y="146.1">TON</text>
<text x="104.1" y="146.1">1</text>
<text x="5.6" y="150.9">IC (2г)</text>
<text x="18.5" y="151.1">А</text>
</g>
<text font-size="2.4" x="111.5" y="142.1">SGF1</text>
<g font-size="2">
<text x="64.2" y="31.1">2г 1г</text>
<text x="75.6" y="44.5">20 мс</text>
<text x="61.2" y="82.1">2г 1г</text>
<text x="71.5" y="95.5">20 мс</text>
<text x="61.2" y="140.1">2г 1г</text>
<text x="71.5" y="153.5">20 мс</text>
</g>
<g font-size="1.7">
<text x="65.3" y="5.1">макс</text>
<text x="107.7" y="143.9">&quot;0&quot;</text>
<text x="111.7" y="144.9">0</text>
<text x="111.7" y="147.9">1</text>
</g>
</svg>
